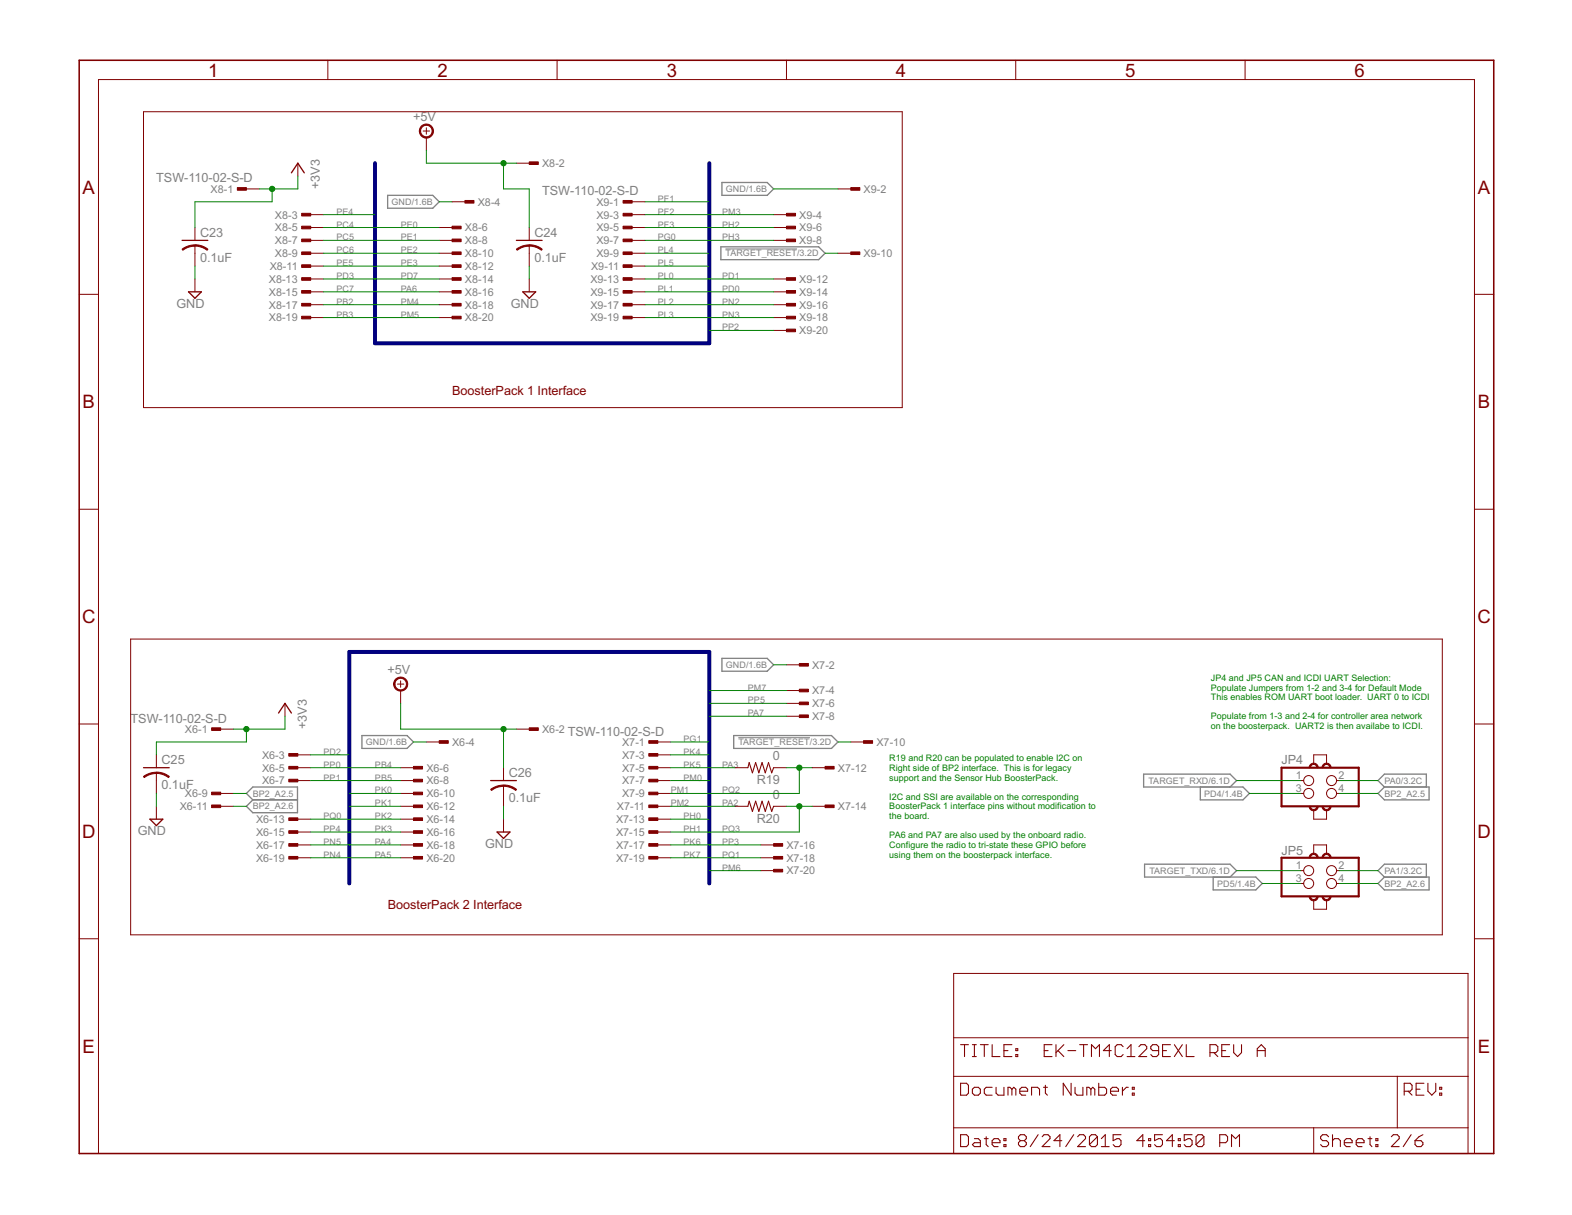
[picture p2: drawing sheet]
<svg xmlns="http://www.w3.org/2000/svg" width="279mm" height="216mm" viewBox="0 0 279 216" stroke-linecap="round" stroke-linejoin="round" font-family="sans-serif">
<g fill="none" stroke="#808080" stroke-width=".23">
<path d="M68.9 34.7h8l1.2 1.2-1.2 1.1h-8zM128.3 32.4h8.1l1.1 1.2-1.1 1.1h-8.1zM128.1 43.9h17.4l1.1 1.1-1.1 1.1h-17.4zM128.3 117h8.1l1.1 1.1-1.1 1.2h-8.1zM64.3 130.7h8l1.2 1.1-1.2 1.2h-8zM130.4 130.7h17.4l1.1 1.1-1.1 1.2h-17.4zM213.3 139.8v2.3h7.6l1.2-1.1-1.2-1.2h-17.6v-2.2h15.3l1.2 1.1-1.2 1.1M246.1 139.8l-1.2-1.1 1.2-1.1h7.4v2.2M43.8 141l1.1-1.2h8v4.6h-8l-1.1-1.1 1.1-1.2zM44.9 142.1h8M215.6 155.9v2.2h7.6l1.1-1.1-1.1-1.1h-19.8v-2.3h15.2l1.2 1.1-1.2 1.2M244.9 141l1.2-1.2h7.9v2.3h-7.9z"/>
<path d="M246.1 155.9l-1.2-1.2 1.2-1.1h7.4v2.3M246.1 155.9h7.9v2.2h-7.9l-1.2-1.1z"/>
</g>
<path d="M128.9 44.2h12.8M131.2 131.1h12.8" fill="none" stroke="#808080" stroke-width=".18"/>
<g fill="none" stroke="#800000" stroke-width=".18">
<path d="M25.5 19.9h134.9v52.5h-134.9zM58.3 10.7v3.4M99 10.7v3.4M139.8 10.7v3.4M180.5 10.7v3.4M221.3 10.7v3.4M43.8 33.6h2.3M52.9 29v2.3M55.2 38.1h2.3M75.2 23.3h1.1M75.8 22.7v1.2M75.8 24.4v2.3"/>
<path d="M80.3 35.9h2.3M91.8 29h2.3M112.4 38.1h2.2M112.4 35.9h2.2M137.5 38.1h2.3M148.9 33.6h2.3M14.1 52.3h3.4M34.6 40.4v2.3M34.6 43.6v3.7M34.6 49.6v2.3M55.2 40.4h2.3M55.2 42.7h2.3"/>
<path d="M55.2 45h2.3M55.2 47.3h2.3M55.2 49.6h2.3M55.2 51.9h2.3M55.2 54.1h2.3M55.2 56.4h2.3M78.1 40.4h2.2M78.1 42.7h2.2M78.1 45h2.2M78.1 47.3h2.2M78.1 49.6h2.2M78.1 51.9h2.2"/>
<path d="M78.1 54.1h2.2M78.1 56.4h2.2M94.1 40.4v2.3M94.1 43.6v3.7M94.1 49.6v2.3M112.4 40.4h2.2M112.4 42.7h2.2M112.4 45h2.2M112.4 47.3h2.2M112.4 49.6h2.2M112.4 51.9h2.2M112.4 54.1h2.2"/>
<path d="M112.4 56.4h2.2M137.5 40.4h2.3M137.5 42.7h2.3M137.5 49.6h2.3M137.5 51.9h2.3M137.5 54.1h2.3M137.5 56.4h2.3M137.5 58.7h2.3M148.9 45h2.3M262.1 52.3h3.4M14.1 90.5h3.4M262.1 90.5h3.4"/>
<path d="M23.2 113.6h233.1v52.5h-233.1zM139.8 118.1h2.3M14.1 128.7h3.4M27.8 134.1v2.3M27.8 137.3v3.7M39.2 129.6h2.3M50.7 125v2.3M52.9 134.1h2.3M52.9 136.4h2.3M52.9 138.7h2.3M70.6 121.6h1.2M71.2 136.4h2.3"/>
<path d="M71.2 138.7h2.3M71.2 121v1.1M71.2 122.7v2.3M75.8 131.8h2.3M89.5 136.4v2.3M89.5 139.6v3.7M91.8 129.6h2.3M116.9 134.1h2.3M116.9 131.8h2.3M116.9 136.4h2.3M116.9 138.7h2.3M130.6 136.4h2.3"/>
<path d="M137.5 136.4h2.3M139.8 122.7h2.3M139.8 125h2.3M139.8 127.3h2.3M144.4 136.4h2.2M151.2 131.8h2.3M231.2 138.7h.5M233.5 135.7v-1.6h2.3v1.6M237.6 138.7h.5M262.1 128.7h3.4M27.8 143.3v2.3M39.2 141h2.3"/>
<path d="M39.2 143.3h2.3M52.9 145.6h2.3M52.9 147.8h2.3M52.9 150.1h2.3M52.9 152.4h2.3M71.2 141h2.3M71.2 143.3h2.3M71.2 145.6h2.3M71.2 147.8h2.3M71.2 150.1h2.3M71.2 152.4h2.3M89.5 145.6v2.2"/>
<path d="M116.9 141h2.3M116.9 143.3h2.3M116.9 145.6h2.3M116.9 147.8h2.3M116.9 150.1h2.3M116.9 152.4h2.3M130.6 143.3h2.3M135.2 150.1h2.3M135.2 152.4h2.3M135.2 154.7h2.3M137.5 143.3h2.3M144.4 143.3h2.2"/>
<path d="M231.2 141h.5M231.2 154.7h.5M231.2 157h.5M233.5 144v1.6h2.3v-1.6M233.5 151.7v-1.6h2.3v1.6M233.5 160v1.6h2.3v-1.6M237.6 141h.5M237.6 154.7h.5M237.6 157h.5M14.1 166.8h3.4M169.5 173h91.4v32h-91.4zM262.1 166.8h3.4"/>
<path d="M169.5 191.3h91.4M169.5 184.4h91.4M248.3 191.3v9.1M17.5 205v-190.9h244.6v190.9M169.5 200.4h91.4M233.5 200.4v4.6"/>
<circle cx="232.6" cy="138.7" r=".89"/>
<circle cx="236.7" cy="138.7" r=".89"/>
<circle cx="232.6" cy="157" r=".89"/>
<circle cx="232.6" cy="141" r=".89"/>
<circle cx="232.6" cy="154.7" r=".89"/>
<circle cx="236.7" cy="157" r=".89"/>
<circle cx="236.7" cy="141" r=".89"/>
<circle cx="236.7" cy="154.7" r=".89"/>
</g>
<path d="M14.1 10.7h251.4v194.3h-251.4z" fill="none" stroke="#800000" stroke-width=".28"/>
<g fill="none" stroke="#800000" stroke-width=".19">
<path d="M132.9 136.4l.3-.9 .5 1.8 .6-1.8 .6 1.8 .5-1.8 .6 1.8 .6-1.8 .6 1.8 .3-.9M132.9 143.3l.3-.9 .5 1.8 .6-1.8 .6 1.8 .5-1.8 .6 1.8 .6-1.8 .6 1.8 .3-.9M170.7 192.5h1.1l.3 .3v1.4l-.3 .4h-1.1zM170.7 185.6h1.4M171.4 185.6v2.1M172.8 193.5l.4-.3h.7l.3 .3v.7l-.3 .4h-.7l-.4-.4zM172.8 185.6h.7M172.8 187.7h.7M173.2 185.6v2.1M174.2 185.6h1.4M174.9 185.6v2.1M176.3 185.6v2.1h1.4"/>
<path d="M176.3 193.2h-1l-.4 .3v.7l.4 .4h1M177 193.2v1l.4 .4h1v-1.4M178.4 186.7h.8M179.9 185.6h-1.5v2.1h1.5M179.9 193.5l-.4-.3h-.3v1.4M179.9 193.5l.3-.3 .4 .3v1.1M179.9 193.5v1.1M180.6 187.4h.3v.3h-.3zM180.6 186.4h.3v.3h-.3zM181.3 193.9h1.3v-.4l-.3-.3h-.7l-.3 .3v.7l.3 .4h.7M183.3 194.6v-1.4h1.1l.4 .3v1.1M185.5 193.2h.7"/>
<path d="M185.6 186.7h.7M185.8 192.8v1.4l.4 .4M187 185.6h-1.4v2.1h1.4M187.7 185.6v2.1M188 186.7l1.1 1M189.1 185.6l-1.4 1.4M189.8 186.7h1.4M190.4 192.5v2.1l-1.4-2.1v2.1M191.1 193.2v1l.3 .4h1.1v-1.4M191.9 185.6h1.4M192.6 185.6v2.1M193.9 193.5l-.4-.3h-.3v1.4"/>
<path d="M193.9 193.5v1.1M193.9 193.5l.3-.3 .4 .3v1.1M194 187.7v-2.1l.7 .8 .7-.8v2.1M195.3 192.5v2.1h1l.4-.4v-.7l-.4-.3h-1M197.4 193.9h1.4v-.4l-.4-.3h-.7l-.3 .3v.7l.3 .4h.7M197.5 186.7h-1.4l1.1-1.1v2.1M199.5 193.2v1.4M199.6 186l-.3-.4h-.7l-.4 .4v1.4l.4 .3h.7l.3-.3M200.3 187.7h1.4M200.3 186.4l.7-.8v2.1M200.5 193.2h-.3l-.7 .7M201.3 194.2h.3v.4h-.3z"/>
<path d="M201.3 193.2h.3v.3h-.3zM202.4 186l.4-.4h.7l.3 .4v.4l-1.4 1.3h1.4M205.9 186.7h-1l-.4-.3v-.4l.4-.4h.7l.3 .4v1.4l-.3 .3h-.7l-.4-.3M206.6 186.7h.7M208 185.6h-1.4v2.1h1.4M208.7 185.6l1.4 2.1M210.1 185.6l-1.4 2.1M210.8 185.6v2.1h1.4M215.1 187h1l.4-.3v-.7l-.4-.4h-1v2.1M215.8 187l.7 .7M217.1 186.7h.7M218.5 185.6h-1.4v2.1h1.4"/>
<path d="M219.3 185.6v1.4l.7 .7 .7-.7v-1.4M223.5 186.7h1.4M223.5 187.7v-1.3l.7-.8 .7 .8v1.3M249.6 193.9h1l.4-.4v-.7l-.4-.3h-1v2.1M250.3 193.9l.7 .7M251.7 193.5h.7M253.1 192.5h-1.4v2.1h1.4M253.8 192.5v1.4l.7 .7 .7-.7v-1.4M255.9 194.2h.3v.4h-.3zM255.9 193.2h.3v.3h-.3zM170.7 201.6h1.1l.3 .4v1.4l-.3 .4h-1.1zM173.2 202.3h.7l.3 .4v1.1h-1l-.4-.4 .4-.3h1"/>
<path d="M174.9 202.3h.7M175.3 202v1.4l.3 .4M176.3 203.1h1.4v-.4l-.3-.4h-.7l-.4 .4v.7l.4 .4h.7M178.4 203.4h.4v.4h-.4zM178.4 202.3h.4v.4h-.4zM181.4 202.7l-.4 .4v.3l.4 .4h.7l.3-.4v-.3l-.3-.4M181.4 202.7l-.4-.4v-.3l.4-.4h.7l.3 .4v.3l-.3 .4M181.4 202.7h.7M184.5 201.6l-1.4 2.2M185.2 202l.4-.4h.7l.3 .4v.3l-1.4 1.5h1.4M188.7 202.7h-1.4l1.1-1.1v2.2M190.8 201.6l-1.4 2.2"/>
<path d="M191.5 202l.4-.4h.7l.3 .4v.3l-1.4 1.5h1.4M195.1 202v1.4l-.4 .4h-.7l-.4-.4M195.1 202l-.4-.4h-.7l-.4 .4v1.4M195.1 202l-1.5 1.4M195.7 203.8h1.4M195.7 202.3l.7-.7v2.2M199.2 201.6h-1.4v1.1l.7-.4h.4l.3 .4v.7l-.3 .4h-.7l-.4-.4M203.5 202.7h-1.4l1-1.1v2.2M204.2 203.4h.3v.4h-.3zM204.2 202.3h.3v.4h-.3zM206.6 201.6h-1.4v1.1l.7-.4h.4l.3 .4v.7l-.3 .4h-.7l-.4-.4M208.7 202.7h-1.4l1.1-1.1v2.2"/>
<path d="M209.4 203.4h.4v.4h-.4zM209.4 202.3h.4v.4h-.4zM211.9 201.6h-1.4v1.1l.7-.4h.3l.4 .4v.7l-.4 .4h-.7l-.3-.4M214 202v1.4l-.4 .4h-.7l-.3-.4M214 202l-.4-.4h-.7l-.3 .4v1.4M214 202l-1.4 1.4M216.8 203.1h1l.4-.4v-.7l-.4-.4h-1v2.2M218.9 203.8v-2.2l.7 .7 .7-.7v2.2M236.1 202l-.3-.4h-.7l-.4 .4v.3l.4 .4h.7l.3 .4v.3l-.3 .4h-.7l-.4-.4M236.8 202.7l.4-.4h.7l.3 .4v1.1M236.8 201.6v2.2M238.9 203.1h1.4v-.4l-.3-.4h-.7l-.4 .4v.7l.4 .4h.7"/>
<path d="M241 203.1h1.4v-.4l-.3-.4h-.7l-.4 .4v.7l.4 .4h.7M243.1 202.3h.7M243.5 202v1.4l.3 .4M244.5 203.4h.4v.4h-.4zM244.5 202.3h.4v.4h-.4zM247.3 202l.3-.4h.7l.4 .4v.3l-1.4 1.5h1.4M250.8 201.6l-1.4 2.2M251.5 202.7h1.1l.3 .4v.3l-.3 .4h-.7l-.4-.4zM252.9 201.6l-.7 .4-.7 .7"/>
</g>
<g fill="#800000" stroke="#800000" stroke-width=".18">
<path d="M37.6 129.3h1.6v.5h-1.6z"/>
<path d="M94.1 129.3h1.6v.5h-1.6z"/>
<path d="M51.3 133.9h1.6v.5h-1.6z"/>
<path d="M78.1 131.6h1.6v.5h-1.6z"/>
<path d="M51.3 136.2h1.6v.5h-1.6z"/>
<path d="M73.5 136.2h1.6v.5h-1.6z"/>
<path d="M51.3 138.5h1.6v.4h-1.6z"/>
<path d="M73.5 138.5h1.6v.4h-1.6z"/>
<path d="M37.6 140.8h1.6v.4h-1.6z"/>
<path d="M73.5 140.8h1.6v.4h-1.6z"/>
<path d="M37.6 143h1.6v.5h-1.6z"/>
<path d="M73.5 143h1.6v.5h-1.6z"/>
<path d="M51.3 145.3h1.6v.5h-1.6z"/>
<path d="M73.5 145.3h1.6v.5h-1.6z"/>
<path d="M51.3 147.6h1.6v.5h-1.6z"/>
<path d="M73.5 147.6h1.6v.5h-1.6z"/>
<path d="M51.3 149.9h1.6v.5h-1.6z"/>
<path d="M73.5 149.9h1.6v.5h-1.6z"/>
<path d="M51.3 152.2h1.6v.5h-1.6z"/>
<path d="M73.5 152.2h1.6v.5h-1.6z"/>
<path d="M115.3 131.6h1.6v.5h-1.6z"/>
<path d="M142.1 117.9h1.6v.5h-1.6z"/>
<path d="M115.3 133.9h1.6v.5h-1.6z"/>
<path d="M142.1 122.5h1.6v.4h-1.6z"/>
<path d="M115.3 136.2h1.6v.5h-1.6z"/>
<path d="M142.1 124.8h1.6v.4h-1.6z"/>
<path d="M115.3 138.5h1.6v.4h-1.6z"/>
<path d="M142.1 127h1.6v.5h-1.6z"/>
<path d="M115.3 140.8h1.6v.4h-1.6z"/>
<path d="M153.5 131.6h1.6v.5h-1.6z"/>
<path d="M115.3 143h1.6v.5h-1.6z"/>
<path d="M146.6 136.2h1.7v.5h-1.7z"/>
<path d="M115.3 145.3h1.6v.5h-1.6z"/>
<path d="M146.6 143h1.7v.5h-1.7z"/>
<path d="M115.3 147.6h1.6v.5h-1.6z"/>
<path d="M137.5 149.9h1.6v.5h-1.6z"/>
<path d="M115.3 149.9h1.6v.5h-1.6z"/>
<path d="M137.5 152.2h1.6v.5h-1.6z"/>
<path d="M115.3 152.2h1.6v.5h-1.6z"/>
<path d="M137.5 154.5h1.6v.4h-1.6z"/>
<path d="M42.2 33.3h1.6v.5h-1.6z"/>
<path d="M94.1 28.8h1.6v.4h-1.6z"/>
<path d="M53.6 37.9h1.6v.5h-1.6z"/>
<path d="M82.6 35.6h1.6v.5h-1.6z"/>
<path d="M53.6 40.2h1.6v.5h-1.6z"/>
<path d="M80.3 40.2h1.7v.5h-1.7z"/>
<path d="M53.6 42.5h1.6v.4h-1.6z"/>
<path d="M80.3 42.5h1.7v.4h-1.7z"/>
<path d="M53.6 44.8h1.6v.4h-1.6z"/>
<path d="M80.3 44.8h1.7v.4h-1.7z"/>
<path d="M53.6 47.1h1.6v.4h-1.6z"/>
<path d="M80.3 47.1h1.7v.4h-1.7z"/>
<path d="M53.6 49.3h1.6v.5h-1.6z"/>
<path d="M80.3 49.3h1.7v.5h-1.7z"/>
<path d="M53.6 51.6h1.6v.5h-1.6z"/>
<path d="M80.3 51.6h1.7v.5h-1.7z"/>
<path d="M53.6 53.9h1.6v.5h-1.6z"/>
<path d="M80.3 53.9h1.7v.5h-1.7z"/>
<path d="M53.6 56.2h1.6v.5h-1.6z"/>
<path d="M80.3 56.2h1.7v.5h-1.7z"/>
<path d="M110.7 35.6h1.7v.5h-1.7z"/>
<path d="M151.2 33.3h1.6v.5h-1.6z"/>
<path d="M110.7 37.9h1.7v.5h-1.7z"/>
<path d="M139.8 37.9h1.6v.5h-1.6z"/>
<path d="M110.7 40.2h1.7v.5h-1.7z"/>
<path d="M139.8 40.2h1.6v.5h-1.6z"/>
<path d="M110.7 42.5h1.7v.4h-1.7z"/>
<path d="M139.8 42.5h1.6v.4h-1.6z"/>
<path d="M110.7 44.8h1.7v.4h-1.7z"/>
<path d="M151.2 44.8h1.6v.4h-1.6z"/>
<path d="M110.7 47.1h1.7v.4h-1.7z"/>
<path d="M139.8 49.3h1.6v.5h-1.6z"/>
<path d="M110.7 49.3h1.7v.5h-1.7z"/>
<path d="M139.8 51.6h1.6v.5h-1.6z"/>
<path d="M110.7 51.6h1.7v.5h-1.7z"/>
<path d="M139.8 53.9h1.6v.5h-1.6z"/>
<path d="M110.7 53.9h1.7v.5h-1.7z"/>
<path d="M139.8 56.2h1.6v.5h-1.6z"/>
<path d="M110.7 56.2h1.7v.5h-1.7z"/>
<path d="M139.8 58.5h1.6v.4h-1.6z"/>
</g>
<path d="M227.8 136.4h13.7v6.9h-13.7zM227.8 152.4h13.7v6.9h-13.7z" fill="none" stroke="#800000" stroke-width=".38"/>
<path d="M51.8 30.7l1.1-1.7 1.2 1.7M32.4 42.7h4.5M33.5 51.9h2.3l-1.2 1.1zM91.8 42.7h4.6M92.9 51.9h2.3l-1.1 1.1zM25.5 136.4h4.6M49.5 126.7l1.2-1.7 1.1 1.7M87.2 138.7h4.6M26.6 145.6h2.3l-1.1 1.1zM88.3 147.8h2.3l-1.1 1.2z" fill="none" stroke="#800000" stroke-width=".23"/>
<g fill="#800000" stroke="#800000" stroke-width=".18">
<path d="M74.9 22.4a1.26 1.26 0 0 1 2 .2 1.26 1.26 0 0 1-.8 1.9 1.26 1.26 0 0 1-1.6-1.2h.3a1.03 1.03 0 0 1 1.5-.9 1.03 1.03 0 0 1 .1 1.8 1.03 1.03 0 0 1-1.6-.6v-.3h-.3z" fill-rule="evenodd"/>
<path d="M70.3 120.7a1.26 1.26 0 0 1 2 .2 1.26 1.26 0 0 1-.7 1.9 1.26 1.26 0 0 1-1.6-1.2h.2a1.02 1.02 0 0 1 1.4-1 1.02 1.02 0 0 1 .3 1.7 1.02 1.02 0 0 1-1.7-.5v-.2h-.2z" fill-rule="evenodd"/>
<path d="M34.6 43.5h.3a3.5 3.5 0 0 1 2.1 .8l-.2 .2-.8-.5-1.4-.3z" fill-rule="evenodd"/>
<path d="M32.4 44.3l1-.6 1.2-.2v.3l-.9 .1-1.2 .6z" fill-rule="evenodd"/>
<path d="M94.1 43.5h.2a3.5 3.5 0 0 1 2.1 .8l-.2 .2-.8-.5-1.3-.3z" fill-rule="evenodd"/>
<path d="M91.8 44.3l1.1-.6 1.2-.2v.3l-1.4 .2-.8 .5z" fill-rule="evenodd"/>
<path d="M27.8 137.2h.2a3.6 3.6 0 0 1 2.1 .8l-.1 .2-1.3-.6-.9-.2z" fill-rule="evenodd"/>
<path d="M25.5 138l1.1-.6 1.2-.2v.2l-1.4 .3-.8 .5z" fill-rule="evenodd"/>
<path d="M89.5 139.5h.2a3.6 3.6 0 0 1 2.1 .8l-.1 .2-.8-.5-1.4-.3z" fill-rule="evenodd"/>
<path d="M87.2 140.3l1.1-.6 1.2-.2v.2l-1.4 .3-.7 .5z" fill-rule="evenodd"/>
<path d="M232.9 135.9a.8 .8 0 0 1 .9-.2 .8 .8 0 0 1 .5 .7h-.2a.57 .57 0 0 0-.6-.6 .57 .57 0 0 0-.6 .6h-.2z" fill-rule="evenodd"/>
<path d="M235.2 135.9a.8 .8 0 0 1 .9-.2 .8 .8 0 0 1 .5 .7h-.3a.57 .57 0 0 0-.5-.6 .57 .57 0 0 0-.6 .6h-.2z" fill-rule="evenodd"/>
<path d="M232.9 151.9a.8 .8 0 0 1 .9-.2 .8 .8 0 0 1 .5 .7h-.2a.57 .57 0 0 0-.6-.6 .57 .57 0 0 0-.6 .6h-.2z" fill-rule="evenodd"/>
<path d="M235.2 151.9a.8 .8 0 0 1 .9-.2 .8 .8 0 0 1 .5 .7h-.3a.57 .57 0 0 0-.5-.6 .57 .57 0 0 0-.6 .6h-.2z" fill-rule="evenodd"/>
<path d="M235 159.3h.2a.57 .57 0 0 0 .6 .5 .57 .57 0 0 0 .5-.5h.3a.8 .8 0 0 1-.8 .8 .8 .8 0 0 1-.8-.8z" fill-rule="evenodd"/>
<path d="M232.7 159.3h.2a.57 .57 0 0 0 .6 .5 .57 .57 0 0 0 .6-.5h.2a.8 .8 0 0 1-.8 .8 .8 .8 0 0 1-.8-.8z" fill-rule="evenodd"/>
<path d="M235 143.3h.2a.57 .57 0 0 0 .6 .5 .57 .57 0 0 0 .5-.5h.3a.8 .8 0 0 1-.8 .8 .8 .8 0 0 1-.8-.8z" fill-rule="evenodd"/>
<path d="M232.7 143.3h.2a.57 .57 0 0 0 .6 .5 .57 .57 0 0 0 .6-.5h.2a.8 .8 0 0 1-.8 .8 .8 .8 0 0 1-.8-.8z" fill-rule="evenodd"/>
</g>
<path d="M66.7 29v32h59.4v-32M62.1 157v-41.2h64v41.2" fill="none" stroke="#000080" stroke-width=".7"/>
<g fill="none" stroke="#008000" stroke-width=".18">
<path d="M48.4 33.6v2.3h-13.8v4.5M52.9 31.3v2.3h-6.8M57.5 38.1h9.2M75.8 26.7v2.3h16M78.1 35.9h2.2M89.5 29v4.6h4.6v6.8M114.6 35.9h11.5M114.6 38.1h22.9M137.5 33.6h11.4M34.6 47.3v2.3M57.5 54.1h20.6M57.5 56.4h20.6"/>
<path d="M57.5 49.6h20.6M57.5 40.4h20.6M57.5 45h20.6M57.5 47.3h20.6M57.5 42.7h20.6M57.5 51.9h20.6M94.1 47.3v2.3M114.6 54.1h22.9M114.6 56.4h22.9M114.6 49.6h22.9M114.6 40.4h22.9M114.6 45h11.5"/>
<path d="M114.6 47.3h11.5M114.6 42.7h22.9M114.6 51.9h22.9M126.1 58.7h11.4M146.6 45h2.3M137.5 118.1h2.3M43.8 129.6v2.2h-16v2.3M50.7 127.3v2.3h-9.2M55.2 138.7h16M55.2 134.1h6.9M55.2 136.4h16M71.2 125v4.6h20.6"/>
<path d="M73.5 131.8h2.3M89.5 129.6v6.8M119.2 131.8h6.9M119.2 138.7h6.9M119.2 134.1h6.9M119.2 136.4h11.4M126.1 122.7h13.7M126.1 127.3h13.7M126.1 125h13.7M139.8 136.4h4.6M142.1 136.4v4.6h-22.9M148.9 131.8h2.3"/>
<path d="M219.8 138.7h11.4M238.1 138.7h6.8M27.8 141v2.3M41.5 141h2.3M41.5 143.3h2.3M55.2 145.6h16M55.2 147.8h16M55.2 150.1h16M55.2 152.4h16M62.1 141h9.1M62.1 143.3h9.1M89.5 143.3v2.3"/>
<path d="M119.2 143.3h11.4M119.2 145.6h6.9M119.2 150.1h16M119.2 152.4h16M126.1 154.7h9.1M139.8 143.3h4.6M142.1 143.3v4.5h-22.9M219.8 154.7h11.4M222.1 141h9.1M224.3 157h6.9M238.1 141h6.8M238.1 154.7h6.8"/>
<path d="M238.1 157h6.8"/>
</g>
<g fill="#008000" stroke="#008000" stroke-width=".18">
<circle cx="43.8" cy="129.6" r=".47"/>
<circle cx="48.4" cy="33.6" r=".47"/>
<circle cx="89.5" cy="129.6" r=".47"/>
<circle cx="89.5" cy="29" r=".47"/>
<circle cx="142.1" cy="143.3" r=".47"/>
<circle cx="142.1" cy="136.4" r=".47"/>
</g>
<g font-size="3.7" fill="#800000">
<text x="37" y="13.6">1</text>
<text x="77.7" y="13.6">2</text>
<text x="118.5" y="13.6">3</text>
<text x="159.3" y="13.6">4</text>
<text x="200" y="13.6">5</text>
<text x="240.8" y="13.6">6</text>
<text x="14.7" y="34.4">A</text>
<text x="262.7" y="34.4">A</text>
<text x="14.7" y="72.6">B</text>
<text x="262.7" y="72.6">B</text>
<text x="14.6" y="110.7">C</text>
<text x="262.6" y="110.7">C</text>
<text x="14.6" y="148.9">D</text>
<text x="262.6" y="148.9">D</text>
<text x="14.7" y="187.1">E</text>
<text x="262.7" y="187.1">E</text>
</g>
<g font-size="2.5" fill="#808080">
<text x="73.4" y="21.6">+5V</text>
<text x="27.8" y="32.4">TSW-110-02-S-D</text>
<text x="56.8" y="33.6" transform="rotate(-90 56.8 33.6)">+3V3</text>
<text x="96.4" y="34.7">TSW-110-02-S-D</text>
<text x="35.6" y="46.5">0.1uF</text>
<text x="35.6" y="42.1">C23</text>
<text x="95" y="46.5">0.1uF</text>
<text x="95" y="42.1">C24</text>
<text x="31.4" y="54.7">GND</text>
<text x="90.8" y="54.7">GND</text>
<text x="68.9" y="119.8">+5V</text>
<text x="23.2" y="128.4">TSW-110-02-S-D</text>
<text x="54.5" y="129.6" transform="rotate(-90 54.5 129.6)">+3V3</text>
<text x="100.9" y="130.7">TSW-110-02-S-D</text>
<text x="28.7" y="135.8">C25</text>
<text x="137.4" y="135.1">0</text>
<text x="227.8" y="135.8">JP4</text>
<text x="28.7" y="140.2">0.1uF</text>
<text x="90.4" y="142.5">0.1uF</text>
<text x="90.4" y="138.1">C26</text>
<text x="134.5" y="139.4">R19</text>
<text x="137.4" y="141.9">0</text>
<text x="24.5" y="148.4">GND</text>
<text x="134.5" y="146.2">R20</text>
<text x="86.2" y="150.7">GND</text>
<text x="227.8" y="151.8">JP5</text>
</g>
<g font-size="2.5" fill="#800000">
<text x="80.4" y="70.1">BoosterPack 1 Interface</text>
<text x="68.9" y="161.6">BoosterPack 2 Interface</text>
</g>
<g font-size="2.1" fill="#808080">
<text x="96.4" y="29.7">X8-2</text>
<text x="37.4" y="34.3">X8-1</text>
<text x="153.5" y="34.3">X9-2</text>
<text x="48.9" y="38.8">X8-3</text>
<text x="48.9" y="41.1">X8-5</text>
<text x="82.6" y="41.1">X8-6</text>
<text x="84.9" y="36.5">X8-4</text>
<text x="106" y="36.5">X9-1</text>
<text x="106" y="38.8">X9-3</text>
<text x="106" y="41.1">X9-5</text>
<text x="142.1" y="38.8">X9-4</text>
<text x="142.1" y="41.1">X9-6</text>
<text x="47.9" y="48">X8-11</text>
<text x="48.9" y="43.4">X8-7</text>
<text x="48.9" y="45.7">X8-9</text>
<text x="82.6" y="43.4">X8-8</text>
<text x="82.6" y="45.7">X8-10</text>
<text x="82.6" y="48">X8-12</text>
<text x="105.1" y="48">X9-11</text>
<text x="106" y="43.4">X9-7</text>
<text x="106" y="45.7">X9-9</text>
<text x="142.1" y="43.4">X9-8</text>
<text x="153.5" y="45.7">X9-10</text>
<text x="47.8" y="50.3">X8-13</text>
<text x="47.8" y="52.5">X8-15</text>
<text x="82.6" y="50.3">X8-14</text>
<text x="82.6" y="52.5">X8-16</text>
<text x="104.9" y="50.3">X9-13</text>
<text x="104.9" y="52.5">X9-15</text>
<text x="142.1" y="50.3">X9-12</text>
<text x="142.1" y="52.5">X9-14</text>
<text x="47.8" y="54.8">X8-17</text>
<text x="47.8" y="57.1">X8-19</text>
<text x="82.6" y="54.8">X8-18</text>
<text x="82.6" y="57.1">X8-20</text>
<text x="104.9" y="54.8">X9-17</text>
<text x="104.9" y="57.1">X9-19</text>
<text x="142.1" y="54.8">X9-16</text>
<text x="142.1" y="57.1">X9-18</text>
<text x="142.1" y="59.4">X9-20</text>
<text x="144.4" y="118.8">X7-2</text>
<text x="144.4" y="123.4">X7-4</text>
<text x="144.4" y="125.7">X7-6</text>
<text x="32.9" y="130.2">X6-1</text>
<text x="96.4" y="130.2">X6-2</text>
<text x="144.4" y="128">X7-8</text>
<text x="46.6" y="134.8">X6-3</text>
<text x="46.6" y="137.1">X6-5</text>
<text x="75.8" y="137.1">X6-6</text>
<text x="80.4" y="132.5">X6-4</text>
<text x="110.6" y="132.5">X7-1</text>
<text x="110.6" y="134.8">X7-3</text>
<text x="110.6" y="137.1">X7-5</text>
<text x="148.9" y="137.1">X7-12</text>
<text x="155.8" y="132.5">X7-10</text>
<text x="31.9" y="144">X6-11</text>
<text x="32.9" y="141.7">X6-9</text>
<text x="46.6" y="139.4">X6-7</text>
<text x="75.8" y="139.4">X6-8</text>
<text x="75.8" y="141.7">X6-10</text>
<text x="75.8" y="144">X6-12</text>
<text x="109.6" y="144">X7-11</text>
<text x="110.6" y="139.4">X7-7</text>
<text x="110.6" y="141.7">X7-9</text>
<text x="148.9" y="144">X7-14</text>
<text x="230.3" y="138.4">1</text>
<text x="230.3" y="140.7">3</text>
<text x="237.9" y="138.4">2</text>
<text x="237.9" y="140.7">4</text>
<text x="45.5" y="146.2">X6-13</text>
<text x="45.5" y="148.5">X6-15</text>
<text x="75.8" y="146.2">X6-14</text>
<text x="75.8" y="148.5">X6-16</text>
<text x="109.5" y="146.2">X7-13</text>
<text x="109.5" y="148.5">X7-15</text>
<text x="45.5" y="150.8">X6-17</text>
<text x="45.5" y="153.1">X6-19</text>
<text x="75.8" y="150.8">X6-18</text>
<text x="75.8" y="153.1">X6-20</text>
<text x="109.5" y="150.8">X7-17</text>
<text x="109.5" y="153.1">X7-19</text>
<text x="139.8" y="150.8">X7-16</text>
<text x="139.8" y="153.1">X7-18</text>
<text x="139.8" y="155.4">X7-20</text>
<text x="230.3" y="154.4">1</text>
<text x="237.9" y="154.4">2</text>
<text x="230.3" y="156.7">3</text>
<text x="237.9" y="156.7">4</text>
</g>
<g font-size="1.8" fill="#808080">
<text x="116.9" y="35.9">PF1</text>
<text x="129" y="34.1">GND/1.6B</text>
<text x="59.8" y="38.1">PE4</text>
<text x="59.8" y="40.4">PC4</text>
<text x="69.6" y="36.4">GND/1.6B</text>
<text x="71.2" y="40.4">PE0</text>
<text x="116.9" y="38.1">PF2</text>
<text x="116.9" y="40.4">PF3</text>
<text x="128.4" y="40.4">PH2</text>
<text x="128.4" y="38.1">PM3</text>
<text x="59.8" y="47.3">PE5</text>
<text x="59.8" y="42.7">PC5</text>
<text x="59.8" y="45">PC6</text>
<text x="71.2" y="42.7">PE1</text>
<text x="71.2" y="45">PE2</text>
<text x="71.2" y="47.3">PE3</text>
<text x="116.9" y="45">PL4</text>
<text x="116.9" y="42.7">PG0</text>
<text x="116.9" y="47.3">PL5</text>
<text x="128.4" y="42.7">PH3</text>
<text x="128.9" y="45.6">TARGET_RESET/3.2D</text>
<text x="59.8" y="49.6">PD3</text>
<text x="59.8" y="51.9">PC7</text>
<text x="71.2" y="49.6">PD7</text>
<text x="71.2" y="51.9">PA6</text>
<text x="116.9" y="49.6">PL0</text>
<text x="116.9" y="51.9">PL1</text>
<text x="128.4" y="49.6">PD1</text>
<text x="128.4" y="51.9">PD0</text>
<text x="59.8" y="54.1">PB2</text>
<text x="59.8" y="56.4">PB3</text>
<text x="71.2" y="54.1">PM4</text>
<text x="71.2" y="56.4">PM5</text>
<text x="116.9" y="54.1">PL2</text>
<text x="116.9" y="56.4">PL3</text>
<text x="128.4" y="58.7">PP2</text>
<text x="128.4" y="54.1">PN2</text>
<text x="128.4" y="56.4">PN3</text>
<text x="129" y="118.7">GND/1.6B</text>
<text x="132.9" y="122.7">PM7</text>
<text x="132.9" y="125">PP5</text>
<text x="121.5" y="131.8">PG1</text>
<text x="132.9" y="127.3">PA7</text>
<text x="57.5" y="134.1">PD2</text>
<text x="57.5" y="136.4">PP0</text>
<text x="65" y="132.4">GND/1.6B</text>
<text x="66.6" y="136.4">PB4</text>
<text x="121.5" y="134.1">PK4</text>
<text x="121.5" y="136.4">PK5</text>
<text x="128.4" y="136.4">PA3</text>
<text x="131.2" y="132.4">TARGET_RESET/3.2D</text>
<text x="44.9" y="141.6">BP2_A2.5</text>
<text x="44.9" y="143.8">BP2_A2.6</text>
<text x="57.5" y="138.7">PP1</text>
<text x="66.6" y="138.7">PB5</text>
<text x="66.6" y="141">PK0</text>
<text x="66.6" y="143.3">PK1</text>
<text x="119.2" y="141">PM1</text>
<text x="119.2" y="143.3">PM2</text>
<text x="121.5" y="138.7">PM0</text>
<text x="128.4" y="143.3">PA2</text>
<text x="128.4" y="141">PQ2</text>
<text x="204.1" y="139.3">TARGET_RXD/6.1D</text>
<text x="214" y="141.6">PD4/1.4B</text>
<text x="246.1" y="139.3">PA0/3.2C</text>
<text x="246.1" y="141.6">BP2_A2.5</text>
<text x="57.5" y="145.6">PQ0</text>
<text x="57.5" y="147.8">PP4</text>
<text x="66.6" y="145.6">PK2</text>
<text x="66.6" y="147.8">PK3</text>
<text x="121.5" y="145.6">PH0</text>
<text x="121.5" y="147.8">PH1</text>
<text x="128.4" y="147.8">PQ3</text>
<text x="57.5" y="150.1">PN5</text>
<text x="57.5" y="152.4">PN4</text>
<text x="66.6" y="150.1">PA4</text>
<text x="66.6" y="152.4">PA5</text>
<text x="121.5" y="150.1">PK6</text>
<text x="121.5" y="152.4">PK7</text>
<text x="128.4" y="150.1">PP3</text>
<text x="128.4" y="152.4">PQ1</text>
<text x="128.4" y="154.7">PM6</text>
<text x="204.3" y="155.3">TARGET_TXD/6.1D</text>
<text x="246.1" y="155.3">PA1/3.2C</text>
<text x="216.3" y="157.6">PD5/1.4B</text>
<text x="246.1" y="157.6">BP2_A2.6</text>
</g>
<g font-size="1.8" fill="#008000">
<text x="215.2" y="121">JP4 and JP5 CAN and ICDI UART Selection:</text>
<text x="215.2" y="122.7">Populate Jumpers from 1-2 and 3-4 for Default Mode</text>
<text x="215.2" y="124.4">This enables ROM UART boot loader. UART 0 to ICDI</text>
<text x="215.2" y="127.8">Populate from 1-3 and 2-4 for controller area network</text>
<text x="215.2" y="129.6">on the boosterpack. UART2 is then availabe to ICDI.</text>
<text x="158.1" y="135.3">R19 and R20 can be populated to enable I2C on</text>
<text x="158.1" y="137">Right side of BP2 interface. This is for legacy</text>
<text x="158.1" y="138.7">support and the Sensor Hub BoosterPack.</text>
<text x="158.1" y="142.1">I2C and SSI are available on the corresponding</text>
<text x="158.1" y="143.8">BoosterPack 1 interface pins without modification to</text>
<text x="158.1" y="145.6">the board.</text>
<text x="158.1" y="149">PA6 and PA7 are also used by the onboard radio.</text>
<text x="158.1" y="150.7">Configure the radio to tri-state these GPIO before</text>
<text x="158.1" y="152.4">using them on the boosterpack interface.</text>
</g>
</svg>
